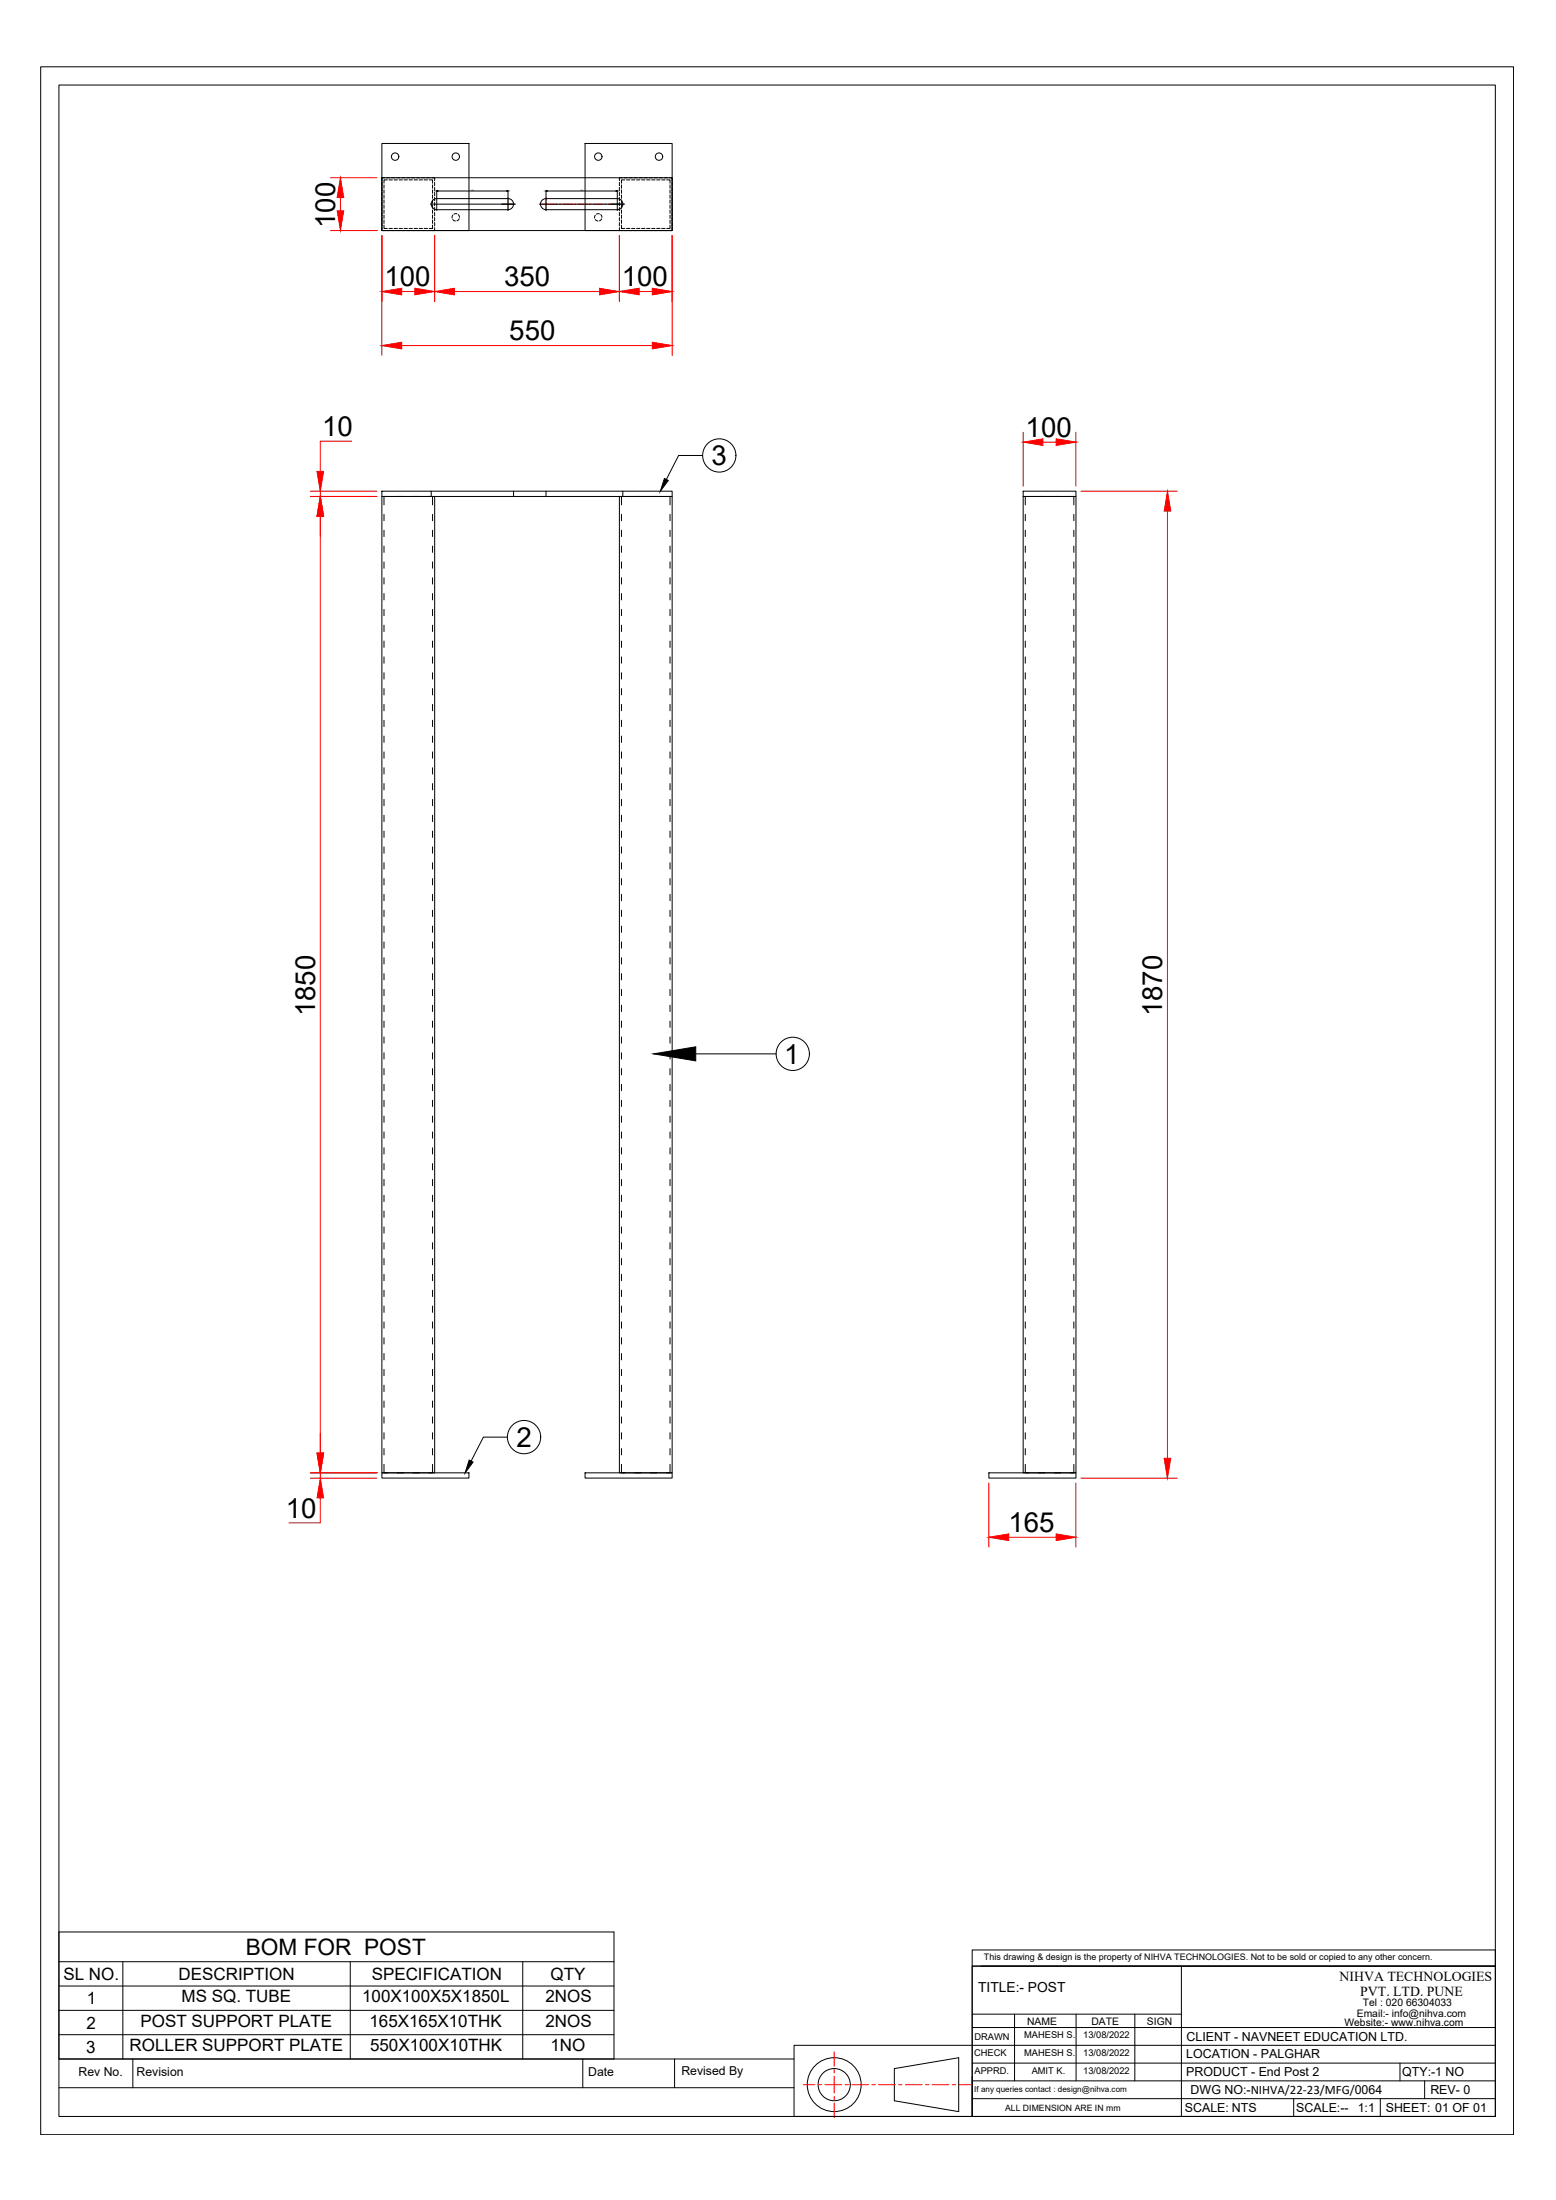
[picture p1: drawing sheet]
<svg xmlns="http://www.w3.org/2000/svg" width="420mm" height="594mm" viewBox="0 0 420 594" stroke-linecap="round" stroke-linejoin="round" font-family="sans-serif">
<!-- layer: 0 -->
<g fill="none" stroke="#000" stroke-width=".27">
<path d="M11 18h397.7v558.4h-397.7zM15.9 23h387.9v548.5h-387.9zM103.1 38.7h23.5v23.6h-23.5zM158 38.7h23.5v23.6h-23.5zM103.1 48h78.4v14.3h-78.4zM103.1 49.2v1M103.1 50.6v.9M103.1 52v.9M103.1 53.3v.9M103.1 54.7v.9M103.1 56v.9M103.1 57.4v.9"/>
<path d="M103.1 58.7v1M103.7 49.9v.9M103.7 51.3v.9M103.7 52.6v.9M103.7 54v.9M103.7 55.4v.9M103.7 56.7v.9M103.7 58.1v.9M103.7 59.4v.9M103.9 48h-.8v.8M104.4 48h.9M104.6 48.6h-.9v.9"/>
<path d="M105 48.6h.9M105.7 48h.9M106.4 48.6h.9M107.1 48h.9M107.8 48.6h.9M108.4 48h.9M109.1 48.6h.9M109.8 48h.9M110.5 48.6h.9M111.1 48h.9M111.8 48.6h.9M112.5 48h.9"/>
<path d="M113.2 48.6h.9M113.9 48h.9M114.5 48.6h.9M115.2 48h.9M115.9 48.6h.9v.9M116.2 55.1h1.5M116.6 48h.8v.8M116.7 54.2l.8-.5 .4-.1h19.3a1.5 1.5 0 0 1 1.5 1.5 1.5 1.5 0 0 1-1.5 1.5h-19.3a1.5 1.5 0 0 1-1.3-.8 1.5 1.5 0 0 1 .1-1.6zM116.8 49.9v.9M116.8 51.3v.9M116.8 52.6v.9M116.8 54v.9"/>
<path d="M116.8 55.4v.9M116.8 56.7v.9M116.8 58.1v.9M116.8 59.4v.9M117.4 49.2v1M117.4 50.6v.9M117.4 52v.9M117.4 53.3v.9M117.4 54.7v.9M117.4 56v.9M117.4 57.4v.9M117.4 58.7v1"/>
<path d="M117.8 55.1h.3M117.9 51.4v1.9M117.9 53.4v1.5M117.9 55v.3M117.9 55.4v1.4M118.2 55.1h21M118.3 51.6h18.5M122.3 58.1l-.2 .8M122.3 59.3l.7 .4M123.4 57.7l-.8 .1M123.7 58l.4 .7M124 59.1l-.6 .5"/>
<path d="M137.2 51.4v1.9M137.2 53.4v1.5M137.2 55v.3M137.2 55.4v1.4M145.7 55.1h1.5M146.6 53.9l.8-.3h19.3a1.5 1.5 0 0 1 1.5 1.5 1.5 1.5 0 0 1-1.5 1.5h-19.3a1.5 1.5 0 0 1-1.4-1 1.5 1.5 0 0 1 .6-1.7zM147.3 55.1h.3M147.4 51.4v1.9M147.4 53.4v1.5M147.4 55v.3M147.4 55.4v1.4M147.7 55.1h21"/>
<path d="M147.8 51.6h18.5M160.7 58.1l-.1 .8M160.7 59.3l.8 .4M161.9 57.7l-.8 .1M162.2 58l.3 .7M162.5 59.1l-.6 .5M166.7 51.4v1.9M166.7 53.4v1.5M166.7 55v.3M166.7 55.4v1.4M167.3 49.2v1M167.3 50.6v.9"/>
<path d="M167.3 52v.9M167.3 53.3v.9M167.3 54.7v.9M167.3 56v.9M167.3 57.4v.9M167.3 58.7v1M167.8 49.9v.9M167.8 51.3v.9M167.8 52.6v.9M167.8 54v.9M167.8 55.4v.9M167.8 56.7v.9"/>
<path d="M167.8 58.1v.9M167.8 59.4v.9M168 48h-.7v.8M168.5 48h.9M168.7 48.6h-.9v.9M169.2 48.6h.9M169.8 48h1M170.5 48.6h.9M171.2 48h.9M171.9 48.6h.9M172.6 48h.9M173.2 48.6h1"/>
<path d="M173.9 48h.9M174.6 48.6h.9M175.3 48h.9M176 48.6h.9M176.6 48h.9M177.3 48.6h.9M178 48h.9M178.7 48.6h.9M179.3 48h1M180 48.6h.9v.9M180.7 48h.8v.8M180.9 49.9v.9"/>
<path d="M180.9 51.3v.9M180.9 52.6v.9M180.9 54v.9M180.9 55.4v.9M180.9 56.7v.9M180.9 58.1v.9M180.9 59.4v.9M181.5 49.2v1M181.5 50.6v.9M181.5 52v.9M181.5 53.3v.9M181.5 54.7v.9"/>
<path d="M181.5 56v.9M181.5 57.4v.9M181.5 58.7v1M103.1 61.5v.8h.8M103.1 60.1v.9M103.7 60.8v.9h.9M104.4 62.3h.9M105 61.7h.9M105.7 62.3h.9M106.4 61.7h.9M107.1 62.3h.9M107.8 61.7h.9"/>
<path d="M108.4 62.3h.9M109.1 61.7h.9M109.8 62.3h.9M110.5 61.7h.9M111.1 62.3h.9M111.8 61.7h.9M112.5 62.3h.9M113.2 61.7h.9M113.9 62.3h.9M114.5 61.7h.9M115.2 62.3h.9M116.8 60.8v.9h-.9"/>
<path d="M117.4 61.5v.8h-.8M117.4 60.1v.9M167.3 61.5v.8h.7M167.3 60.1v.9M167.8 60.8v.9h.9M168.5 62.3h.9M169.2 61.7h.9M169.8 62.3h1M170.5 61.7h.9M171.2 62.3h.9M171.9 61.7h.9M172.6 62.3h.9"/>
<path d="M173.2 61.7h1M173.9 62.3h.9M174.6 61.7h.9M175.3 62.3h.9M176 61.7h.9M176.6 62.3h.9M177.3 61.7h.9M178 62.3h.9M178.7 61.7h.9M179.3 62.3h1M180.9 60.8v.9h-.9M181.5 61.5v.8h-.8"/>
<path d="M181.5 60.1v.9M103.1 132.6h78.4v1.5h-78.4zM103.1 134.1h14.3v263.6h-14.3zM103.7 138.9v1.7M104.7 134.1h-1v2.2M107.2 134.1h1.8M111.5 134.1h1.7M115.8 134.1h1v2.2M116.4 132.6v1.5M116.8 138.9v1.7M138.7 132.6v1.5M147.4 132.6v1.5"/>
<path d="M167.3 134.1h14.2v263.6h-14.2zM167.8 138.9v1.7M168.2 132.6v1.5M168.8 134.1h-1v2.2M171.4 134.1h1.7M175.7 134.1h1.7M179.9 134.1h1v2.2M180.9 138.9v1.7M189.7 123h-6.5l-3.3 6.5M276.3 134.1h14.2v263.6h-14.2zM276.3 132.6h14.2v1.5h-14.2zM276.9 138.9v1.7"/>
<path d="M277.8 134.1h-.9v2.2M280.4 134.1h1.7M284.7 134.1h1.7M289 134.1h1v2.2M290 138.9v1.7M103.7 143.2v1.7M103.7 147.5v1.7M103.7 151.7v1.7M103.7 156v1.7M116.8 143.2v1.7M116.8 147.5v1.7M116.8 151.7v1.7"/>
<path d="M116.8 156v1.7M167.8 143.2v1.7M167.8 147.5v1.7M167.8 151.7v1.7M167.8 156v1.7M180.9 143.2v1.7M180.9 147.5v1.7M180.9 151.7v1.7M180.9 156v1.7M276.9 143.2v1.7M276.9 147.5v1.7M276.9 151.7v1.7"/>
<path d="M276.9 156v1.7M290 143.2v1.7M290 147.5v1.7M290 151.7v1.7M290 156v1.7M103.7 160.3v1.7M103.7 164.6v1.7M103.7 168.8v1.7M103.7 173.1v1.7M103.7 177.4v1.7M116.8 160.3v1.7M116.8 164.6v1.7"/>
<path d="M116.8 168.8v1.7M116.8 173.1v1.7M116.8 177.4v1.7M167.8 160.3v1.7M167.8 164.6v1.7M167.8 168.8v1.7M167.8 173.1v1.7M167.8 177.4v1.7M180.9 160.3v1.7M180.9 164.6v1.7M180.9 168.8v1.7M180.9 173.1v1.7"/>
<path d="M180.9 177.4v1.7M276.9 160.3v1.7M276.9 164.6v1.7M276.9 168.8v1.7M276.9 173.1v1.7M276.9 177.4v1.7M290 160.3v1.7M290 164.6v1.7M290 168.8v1.7M290 173.1v1.7M290 177.4v1.7M103.7 181.7v1.7"/>
<path d="M103.7 185.9v1.7M103.7 190.2v1.7M103.7 194.5v1.7M103.7 198.8v1.7M116.8 181.7v1.7M116.8 185.9v1.7M116.8 190.2v1.7M116.8 194.5v1.7M116.8 198.8v1.7M167.8 181.7v1.7M167.8 185.9v1.7M167.8 190.2v1.7"/>
<path d="M167.8 194.5v1.7M167.8 198.8v1.7M180.9 181.7v1.7M180.9 185.9v1.7M180.9 190.2v1.7M180.9 194.5v1.7M180.9 198.8v1.7M276.9 181.7v1.7M276.9 185.9v1.7M276.9 190.2v1.7M276.9 194.5v1.7M276.9 198.8v1.7"/>
<path d="M290 181.7v1.7M290 185.9v1.7M290 190.2v1.7M290 194.5v1.7M290 198.8v1.7M103.7 203v1.8M103.7 207.3v1.7M103.7 211.6v1.7M103.7 215.9v1.7M116.8 203v1.8M116.8 207.3v1.7M116.8 211.6v1.7"/>
<path d="M116.8 215.9v1.7M167.8 203v1.8M167.8 207.3v1.7M167.8 211.6v1.7M167.8 215.9v1.7M180.9 203v1.8M180.9 207.3v1.7M180.9 211.6v1.7M180.9 215.9v1.7M276.9 203v1.8M276.9 207.3v1.7M276.9 211.6v1.7"/>
<path d="M276.9 215.9v1.7M290 203v1.8M290 207.3v1.7M290 211.6v1.7M290 215.9v1.7M103.7 220.1v1.8M103.7 224.4v1.7M103.7 228.7v1.7M103.7 233v1.7M103.7 237.2v1.8M116.8 220.1v1.8M116.8 224.4v1.7"/>
<path d="M116.8 228.7v1.7M116.8 233v1.7M116.8 237.2v1.8M167.8 220.1v1.8M167.8 224.4v1.7M167.8 228.7v1.7M167.8 233v1.7M167.8 237.2v1.8M180.9 220.1v1.8M180.9 224.4v1.7M180.9 228.7v1.7M180.9 233v1.7"/>
<path d="M180.9 237.2v1.8M276.9 220.1v1.8M276.9 224.4v1.7M276.9 228.7v1.7M276.9 233v1.7M276.9 237.2v1.8M290 220.1v1.8M290 224.4v1.7M290 228.7v1.7M290 233v1.7M290 237.2v1.8M103.7 241.5v1.7"/>
<path d="M103.7 245.8v1.7M103.7 250.1v1.7M103.7 254.3v1.7M103.7 258.6v1.7M116.8 241.5v1.7M116.8 245.8v1.7M116.8 250.1v1.7M116.8 254.3v1.7M116.8 258.6v1.7M167.8 241.5v1.7M167.8 245.8v1.7M167.8 250.1v1.7"/>
<path d="M167.8 254.3v1.7M167.8 258.6v1.7M180.9 241.5v1.7M180.9 245.8v1.7M180.9 250.1v1.7M180.9 254.3v1.7M180.9 258.6v1.7M276.9 241.5v1.7M276.9 245.8v1.7M276.9 250.1v1.7M276.9 254.3v1.7M276.9 258.6v1.7"/>
<path d="M290 241.5v1.7M290 245.8v1.7M290 250.1v1.7M290 254.3v1.7M290 258.6v1.7M103.7 262.9v1.7M103.7 267.2v1.7M103.7 271.4v1.8M103.7 275.7v1.7M103.7 280v1.7M116.8 262.9v1.7M116.8 267.2v1.7"/>
<path d="M116.8 271.4v1.8M116.8 275.7v1.7M116.8 280v1.7M167.8 262.9v1.7M167.8 267.2v1.7M167.8 271.4v1.8M167.8 275.7v1.7M167.8 280v1.7M180.9 262.9v1.7M180.9 267.2v1.7M180.9 271.4v1.8M180.9 275.7v1.7"/>
<path d="M180.9 280v1.7M276.9 262.9v1.7M276.9 267.2v1.7M276.9 271.4v1.8M276.9 275.7v1.7M276.9 280v1.7M290 262.9v1.7M290 267.2v1.7M290 271.4v1.8M290 275.7v1.7M290 280v1.7M103.7 284.3v1.7"/>
<path d="M103.7 288.6v1.7M103.7 292.8v1.7M103.7 297.1v1.7M116.8 284.3v1.7M116.8 288.6v1.7M116.8 292.8v1.7M116.8 297.1v1.7M167.8 284.3v1.7M167.8 288.6v1.7M167.8 292.8v1.7M167.8 297.1v1.7M180.9 284.3v1.7"/>
<path d="M180.9 288.6v1.7M180.9 292.8v1.7M180.9 297.1v1.7M187.9 284.6h21.7M276.9 284.3v1.7M276.9 288.6v1.7M276.9 292.8v1.7M276.9 297.1v1.7M290 284.3v1.7M290 288.6v1.7M290 292.8v1.7M290 297.1v1.7"/>
<path d="M103.7 301.4v1.7M103.7 305.7v1.7M103.7 309.9v1.7M103.7 314.2v1.7M103.7 318.5v1.7M116.8 301.4v1.7M116.8 305.7v1.7M116.8 309.9v1.7M116.8 314.2v1.7M116.8 318.5v1.7M167.8 301.4v1.7M167.8 305.7v1.7"/>
<path d="M167.8 309.9v1.7M167.8 314.2v1.7M167.8 318.5v1.7M180.9 301.4v1.7M180.9 305.7v1.7M180.9 309.9v1.7M180.9 314.2v1.7M180.9 318.5v1.7M276.9 301.4v1.7M276.9 305.7v1.7M276.9 309.9v1.7M276.9 314.2v1.7"/>
<path d="M276.9 318.5v1.7M290 301.4v1.7M290 305.7v1.7M290 309.9v1.7M290 314.2v1.7M290 318.5v1.7M103.7 322.8v1.7M103.7 327v1.7M103.7 331.3v1.7M103.7 335.6v1.7M103.7 339.8v1.8M116.8 322.8v1.7"/>
<path d="M116.8 327v1.7M116.8 331.3v1.7M116.8 335.6v1.7M116.8 339.8v1.8M167.8 322.8v1.7M167.8 327v1.7M167.8 331.3v1.7M167.8 335.6v1.7M167.8 339.8v1.8M180.9 322.8v1.7M180.9 327v1.7M180.9 331.3v1.7"/>
<path d="M180.9 335.6v1.7M180.9 339.8v1.8M276.9 322.8v1.7M276.9 327v1.7M276.9 331.3v1.7M276.9 335.6v1.7M276.9 339.8v1.8M290 322.8v1.7M290 327v1.7M290 331.3v1.7M290 335.6v1.7M290 339.8v1.8"/>
<path d="M103.7 344.1v1.7M103.7 348.4v1.7M103.7 352.7v1.7M103.7 357v1.7M116.8 344.1v1.7M116.8 348.4v1.7M116.8 352.7v1.7M116.8 357v1.7M167.8 344.1v1.7M167.8 348.4v1.7M167.8 352.7v1.7M167.8 357v1.7"/>
<path d="M180.9 344.1v1.7M180.9 348.4v1.7M180.9 352.7v1.7M180.9 357v1.7M276.9 344.1v1.7M276.9 348.4v1.7M276.9 352.7v1.7M276.9 357v1.7M290 344.1v1.7M290 348.4v1.7M290 352.7v1.7M290 357v1.7"/>
<path d="M103.7 361.2v1.7M103.7 365.5v1.7M103.7 369.8v1.7M103.7 374.1v1.7M103.7 378.3v1.7M116.8 361.2v1.7M116.8 365.5v1.7M116.8 369.8v1.7M116.8 374.1v1.7M116.8 378.3v1.7M167.8 361.2v1.7M167.8 365.5v1.7"/>
<path d="M167.8 369.8v1.7M167.8 374.1v1.7M167.8 378.3v1.7M180.9 361.2v1.7M180.9 365.5v1.7M180.9 369.8v1.7M180.9 374.1v1.7M180.9 378.3v1.7M276.9 361.2v1.7M276.9 365.5v1.7M276.9 369.8v1.7M276.9 374.1v1.7"/>
<path d="M276.9 378.3v1.7M290 361.2v1.7M290 365.5v1.7M290 369.8v1.7M290 374.1v1.7M290 378.3v1.7M103.1 397.7h23.5v1.4h-23.5zM103.7 395.4v2.3h1M103.7 382.6v1.7M103.7 386.9v1.7M103.7 391.2v1.7M107.2 397.7h1.8"/>
<path d="M111.5 397.7h1.7M116.8 395.4v2.3h-1M116.8 382.6v1.7M116.8 386.9v1.7M116.8 391.2v1.7M137 388.1h-6.5l-3.3 6.4M158 397.7h23.5v1.4h-23.5zM167.8 395.4v2.3h1M167.8 382.6v1.7M167.8 386.9v1.7M167.8 391.2v1.7M171.4 397.7h1.7"/>
<path d="M175.7 397.7h1.7M180.9 395.4v2.3h-1M180.9 382.6v1.7M180.9 386.9v1.7M180.9 391.2v1.7M267 397.7h23.5v1.4h-23.5zM276.9 395.4v2.3h.9M276.9 382.6v1.7M276.9 386.9v1.7M276.9 391.2v1.7M280.4 397.7h1.7M284.7 397.7h1.7"/>
<path d="M290 395.4v2.3h-1M290 382.6v1.7M290 386.9v1.7M290 391.2v1.7M15.9 521.7h149.9v34.3h-149.9zM15.9 529.7h149.9M15.9 536.3h149.9M33.2 529.7v26.3M94.6 529.7v26.3M141.2 529.7v26.3M262.5 526.6h141.3v4.3h-141.3zM262.5 530.9h141.3v40.6h-141.3z"/>
<path d="M262.5 530.9v40.6h-48.1v-19.2h189.4M264.9 530.9h138.9M319 530.9v40.6M15.9 556h198.5M15.9 542.9h149.9M15.9 549.4h149.9M35.9 556v7.8M157.4 556v7.8M182.2 556v7.8M241.5 558.6l17.4-2.9v14.5l-17.4-2.9zM262.5 557.1h141.3M262.5 547.5h141.3"/>
<path d="M262.5 543.9h56.5M274 543.9v18M290.6 543.9v18M306.4 543.9v18M378 557.1v4.8M15.9 563.8h198.5M262.5 561.9h141.3M262.5 566.7h141.3M273.2 571.5h130.6M349.3 566.7v4.8M372.7 566.7v4.8M384.7 561.9v4.8"/>
<circle cx="106.7" cy="42.3" r="1"/>
<circle cx="123.1" cy="42.3" r="1"/>
<circle cx="161.6" cy="42.3" r="1"/>
<circle cx="177.9" cy="42.3" r="1"/>
<circle cx="194.2" cy="123" r="4.5"/>
<circle cx="214.1" cy="284.6" r="4.5"/>
<circle cx="141.5" cy="388.1" r="4.5"/>
<circle cx="225.3" cy="562.9" r="7.3"/>
<circle cx="225.3" cy="562.9" r="4.3"/>
</g>
<g fill="none" stroke="#f00" stroke-width=".27">
<path d="M89.3 48h12.5M91.9 53.3v3.6M135.5 55.1h1.4M137.1 55.1h.2M137.2 53.4v1.5M137.2 55v.3M137.2 55.4v1.4M137.4 55.1h1.5M145.7 55.1h1.5M147.3 55.1h.3M147.4 53.4v1.5M147.4 55v.3"/>
<path d="M147.4 55.4v1.4M147.7 55.1h2.9M151.1 55.1h.4M152 55.1h2.7M155.1 55.1h.5M156 55.1h2.8M159.2 55.1h.5M160.1 55.1h2.7M163.3 55.1h.4M164.2 55.1h2.9M89.3 62.3h12.6M103.1 63.6v32.4"/>
<path d="M108.5 78.7h3.5M117.4 63.6v17.8M122.7 78.7h39.2M167.3 63.6v17.8M172.6 78.7h3.6M181.5 63.6v32.4M108.5 93.3h67.7M95 119.1h-8.5v8.2M276.3 116.7v14.6M281.6 119.4h3.6M290.5 116.7v14.6M83.8 134.1h18"/>
<path d="M83.8 132.6h18M86.5 132.6v1.5M86.5 139.4v253M291.9 132.6h26M315.2 138v255.8M83.8 399.1h18M83.8 397.7h18.1M86.5 397.7v1.4M291.9 399.1h26M86.5 404.5v6.8h-8.5M267 400.5v17.3M272.4 415.1h12.8"/>
<path d="M290.5 400.5v17.3M225.2 554.1v3.9M225.2 558.9v.9M216.9 562.9h3.1M221 562.9h.9M222.8 562.9h4.5M225.2 560.7v4.5M225.2 566.1v.9M225.2 567.9v3.9M228.2 562.9h.9M230 562.9h4.5M235.4 562.9h.9"/>
<path d="M237.2 562.9h4.6M242.7 562.9h.9M244.5 562.9h4.5M249.9 562.9h.9M251.7 562.9h4.5M257.1 562.9h1M259 562.9h3.1"/>
</g>
<g fill="#f00" stroke="#f00" stroke-width=".27">
<path d="M103.1 93.3l5.4-.9v1.8z"/>
<path d="M176.2 92.4l5.3 .9-5.3 .9z"/>
<path d="M103.1 78.7l5.4-.9v1.8z"/>
<path d="M112 77.8l5.4 .9-5.4 .9z"/>
<path d="M117.4 78.7l5.3-.9v1.8z"/>
<path d="M161.9 77.8l5.4 .9-5.4 .9z"/>
<path d="M167.3 78.7l5.3-.9v1.8z"/>
<path d="M176.2 77.8l5.3 .9-5.3 .9z"/>
<path d="M91 56.9h1.8l-.9 5.4z"/>
<path d="M91.9 48l.9 5.3h-1.8z"/>
<path d="M85.6 392.4h1.8l-.9 5.3z"/>
<path d="M86.5 399.1l.9 5.4h-1.8z"/>
<path d="M86.5 134.1l.9 5.3h-1.8z"/>
<path d="M85.6 127.3h1.8l-.9 5.3z"/>
<path d="M276.3 119.4l5.3-.9v1.8z"/>
<path d="M285.2 118.5l5.3 .9-5.3 .9z"/>
<path d="M315.2 132.6l.9 5.4h-1.8z"/>
<path d="M314.3 393.8h1.8l-.9 5.3z"/>
<path d="M267 415.1l5.4-.9v1.8z"/>
<path d="M285.2 414.2l5.3 .9-5.3 .9z"/>
</g>
<path d="M117.9 51.6h.4zM136.8 51.5l.4 .1zM147.4 51.6h.4zM166.3 51.5l.4 .1zM179.4 129.2l1.1 .5-2.2 2.9zM176.5 284.6l11.4-1.9v3.8zM126.7 394.3l1 .5-2.1 2.9z" fill="#000" stroke="#000" stroke-width=".27"/>
<g font-size="7.5">
<text x="90.5" y="61.6" transform="rotate(-90 90.5 61.6)">100</text>
<text x="103.8" y="77.3">100</text>
<text x="136.1" y="77.3">350</text>
<text x="167.9" y="77.3">100</text>
<text x="137.5" y="91.9">550</text>
<text x="87" y="117.7">10</text>
<text x="276.9" y="118">100</text>
<text x="192.1" y="125.5">3</text>
<text x="85.1" y="274.4" transform="rotate(-90 85.1 274.4)">1850</text>
<text x="313.8" y="274.4" transform="rotate(-90 313.8 274.4)">1870</text>
<text x="211.7" y="287.2">1</text>
<text x="139.5" y="390.6">2</text>
<text x="77.2" y="409.8">10</text>
<text x="272.3" y="413.7">165</text>
</g>
<text font-size="6.1" x="66.4" y="527.9">BOM FOR POST</text>
<g font-size="4.6">
<text x="17.1" y="534.7">SL NO.</text>
<text x="48.2" y="534.7">DESCRIPTION</text>
<text x="100.4" y="534.7">SPECIFICATION</text>
<text x="148.7" y="534.6">QTY</text>
<text x="23.4" y="541.2">1</text>
<text x="49" y="540.7">MS SQ. TUBE</text>
<text x="97.8" y="540.7">100X100X5X1850L</text>
<text x="147.3" y="540.7">2NOS</text>
<text x="23.3" y="547.8">2</text>
<text x="37.9" y="547.3">POST SUPPORT PLATE</text>
<text x="99.8" y="547.3">165X165X10THK</text>
<text x="147.3" y="547.3">2NOS</text>
<text x="23.3" y="554.3">3</text>
<text x="35" y="553.9">ROLLER SUPPORT PLATE</text>
<text x="99.9" y="553.8">550X100X10THK</text>
<text x="148.6" y="553.9">1NO</text>
</g>
<g font-size="3.7">
<text x="264.1" y="537.8">TITLE:- POST</text>
<text x="361.7" y="534.8">NIHVA TECHNOLOGIES</text>
<text x="367.3" y="539">PVT. LTD. PUNE</text>
</g>
<g font-size="3.4">
<text x="320.4" y="551.1">CLIENT - NAVNEET EDUCATION LTD.</text>
<text x="320.3" y="555.9">LOCATION - PALGHAR</text>
<text x="320.3" y="560.7">PRODUCT - End Post 2</text>
<text x="378.6" y="560.7">QTY:-1 NO</text>
<text x="321.5" y="565.5">DWG NO:-NIHVA/22-23/MFG/0064</text>
<text x="386.2" y="565.4">REV- 0</text>
<text x="319.9" y="570.3">SCALE: NTS</text>
<text x="350" y="570.3">SCALE:--</text>
<text x="366.6" y="570.3">1:1</text>
<text x="374.2" y="570.3">SHEET: 01 OF 01</text>
</g>
<g font-size="3.3">
<text x="21.2" y="560.6">Rev No.</text>
<text x="36.9" y="560.6">Revision</text>
<text x="158.8" y="560.6">Date</text>
<text x="184" y="560.3">Revised By</text>
</g>
<g font-size="2.8">
<text x="366.4" y="544.6">Email:- info@nihva.com</text>
<text x="368" y="541.8">Tel : 020 66304033</text>
<text x="277.3" y="546.8">NAME</text>
<text x="294.7" y="546.8">DATE</text>
<text x="309.7" y="546.8">SIGN</text>
<text x="363" y="547.2">Website:- www.nihva.com</text>
</g>
<g font-size="2.5">
<text x="263.1" y="550.9">DRAWN</text>
<text x="276.5" y="550.4">MAHESH S.</text>
<text x="292.5" y="550.4">13/08/2022</text>
<text x="263" y="555.2">CHECK</text>
<text x="276.5" y="555.2">MAHESH S.</text>
<text x="292.5" y="555.2">13/08/2022</text>
<text x="263.1" y="560">APPRD.</text>
<text x="278.6" y="560">AMIT K.</text>
<text x="292.5" y="560">13/08/2022</text>
</g>
<text font-size="2.4" x="265.7" y="529.2">This drawing &amp; design is the property of NIHVA TECHNOLOGIES. Not to be sold or copied to any other concern.</text>
<text font-size="2.3" x="271.4" y="569.9">ALL DIMENSION ARE IN mm</text>
<text font-size="2.2" x="263.1" y="565">If any queries contact : design@nihva.com</text>
<g font-size=".5">
<text x="127.1" y="51.5">135</text>
<text x="156.6" y="51.5">135</text>
</g>
</svg>
